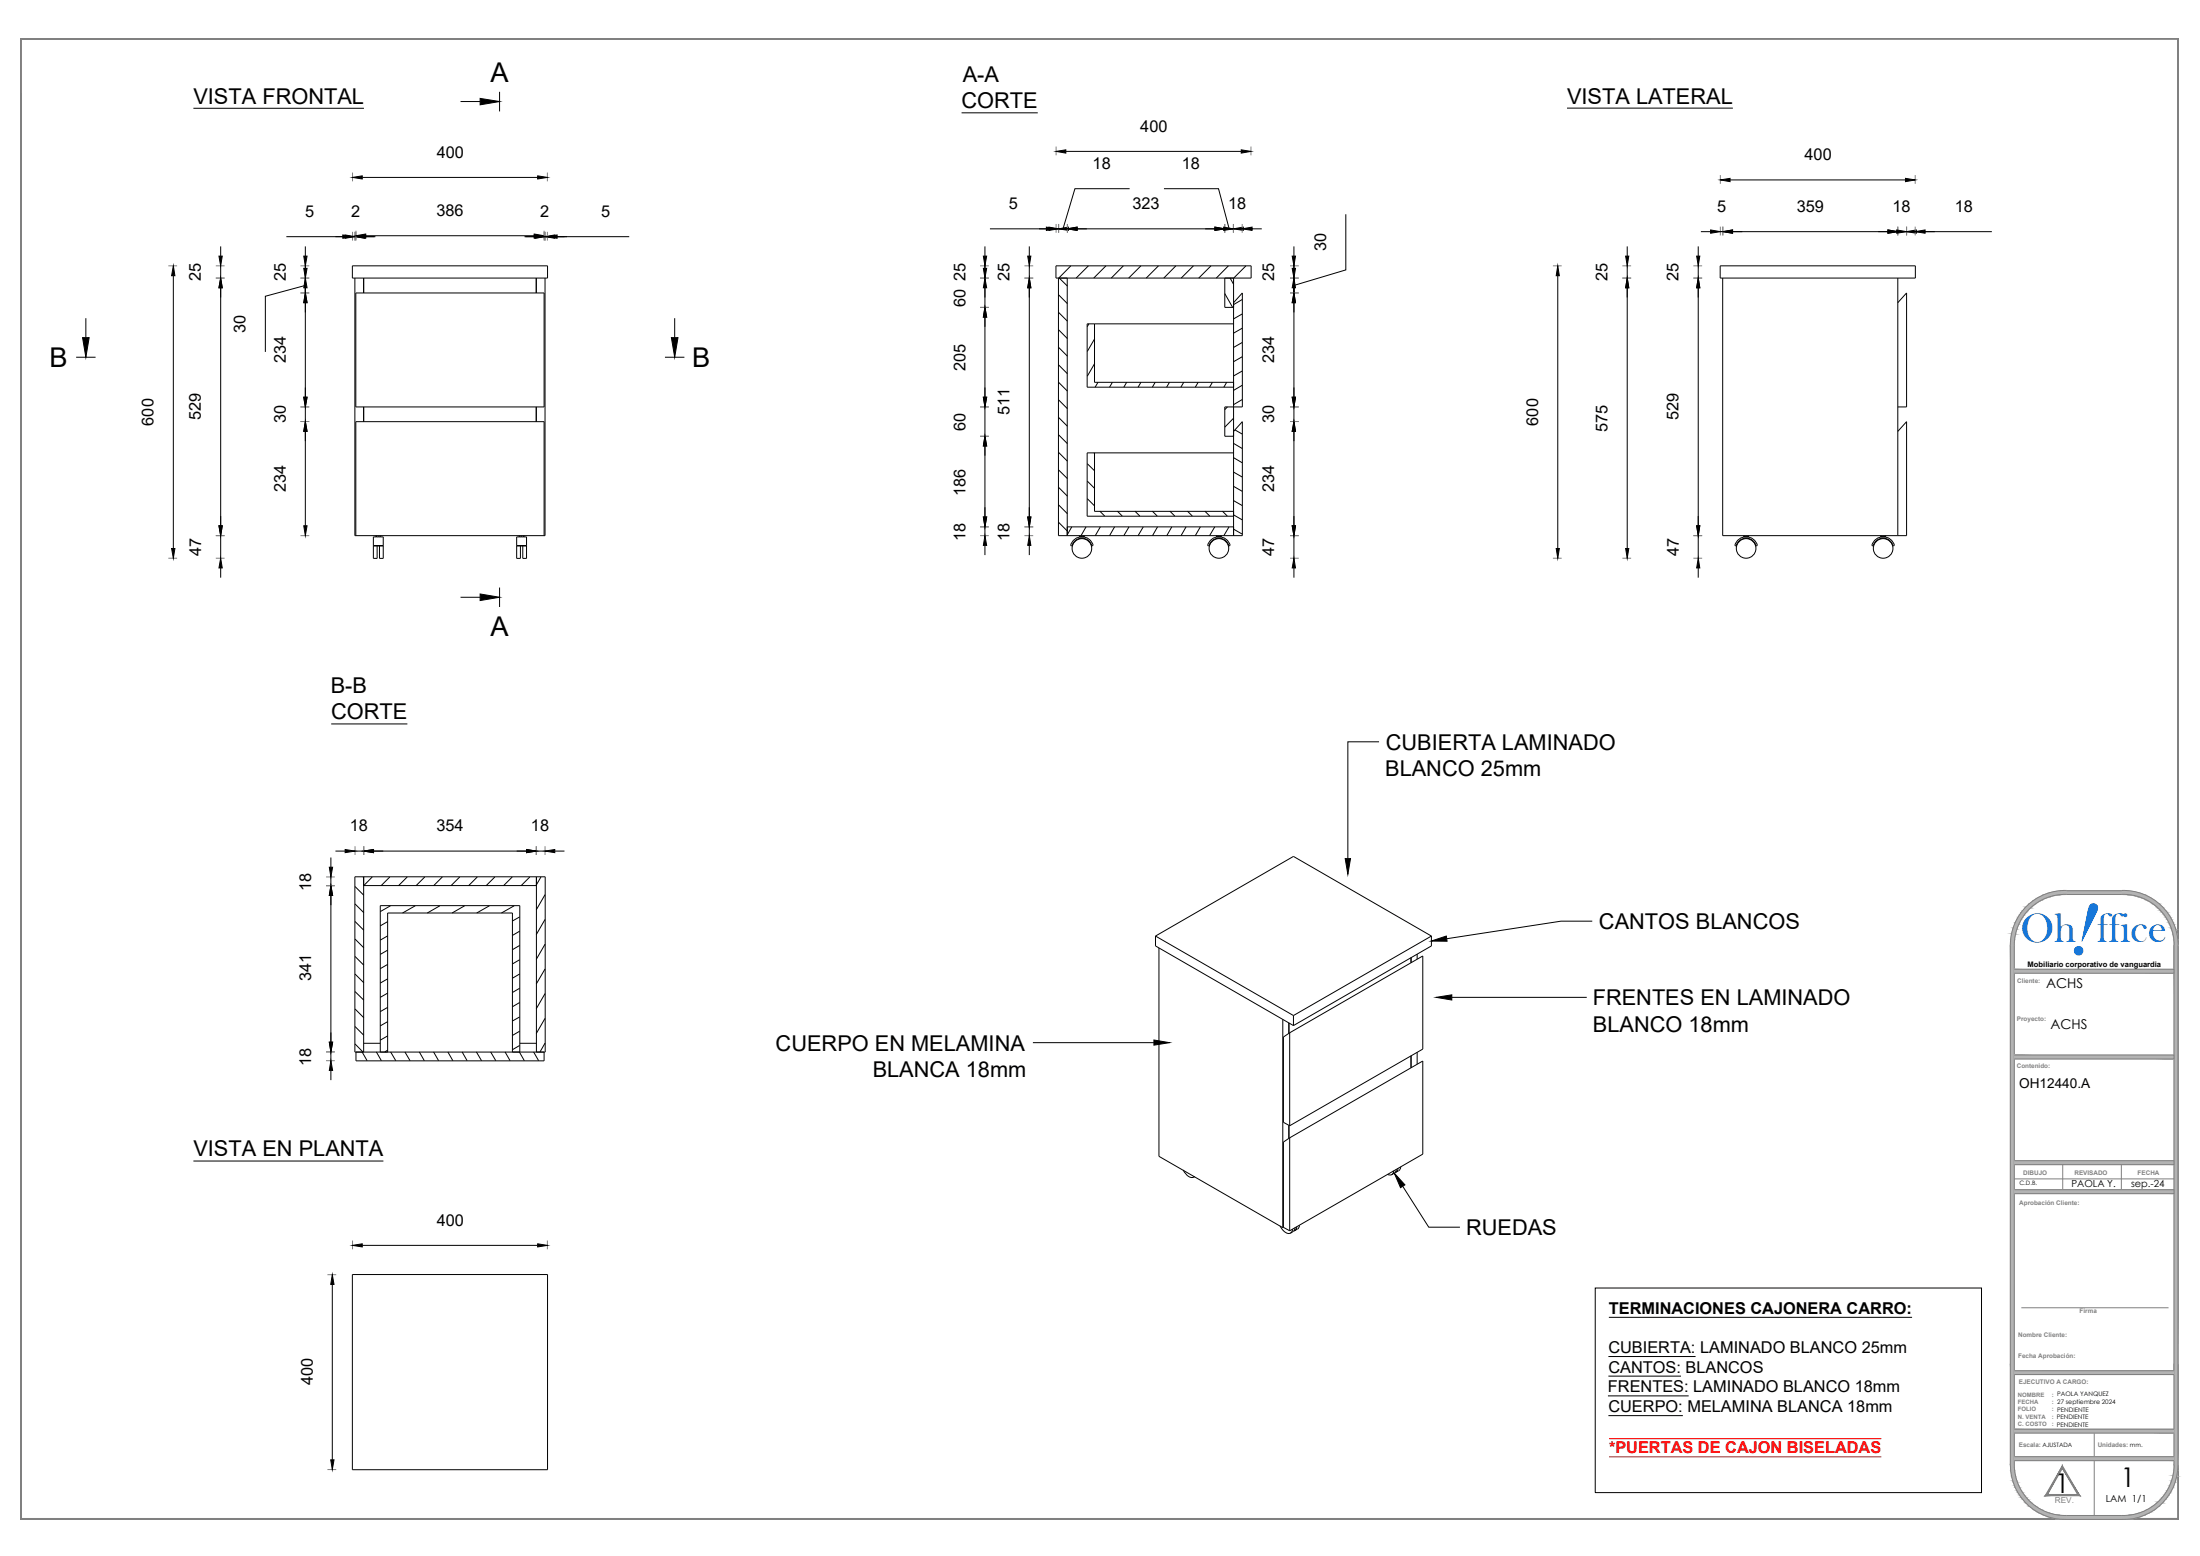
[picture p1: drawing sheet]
<svg xmlns="http://www.w3.org/2000/svg" width="594mm" height="420mm" viewBox="0 0 594 420" stroke-linecap="round" stroke-linejoin="round" font-family="sans-serif">
<g fill="#808080" stroke="#808080" stroke-width=".27">
<path d="M5.5 410.3h582.8l-.3-.3zM5.5 410.3l.3-.3h582.2zM5.5 10.4v399.9l.3-.3zM5.5 10.4l.3 .2v399.4zM5.5 10.4l.3 .2 582.5-.2zM5.8 10.6l582.5-.2-.3 .2zM588.3 10.4l-.3 .2 .3 399.7zM588 10.6l.3 399.7-.3-.3z"/>
<path d="M556.9 395.8v.7l4.7 7.4zM556.9 396.5l4.7 7.4-.6-.4zM552.3 403.9h9.3l-.6-.4zM552.3 403.9l.6-.4h8.1zM556.9 395.8l-4.6 8.1 .6-.4zM556.9 395.8v.7l-4 7z"/>
</g>
<g fill="none" stroke="#808080" stroke-width=".27">
<path d="M558 241.5h15M558 241.5a13.7 13.7 0 0 0-14.1 13.7v140.3a13.7 13.7 0 0 0 14.1 13.7h15M558.1 240.4a14.8 14.8 0 0 0-15.2 14.8v140.3a14.7 14.7 0 0 0 15.2 14.8h14.9a14.7 14.7 0 0 0 15.1-14.8l.1-140.3a14.8 14.8 0 0 0-15.2-14.8M558.1 240.5h14.9M573 241.5a13.7 13.7 0 0 1 14.1 13.7M587.1 255.2v140.3M543.9 261.7h43.2v1.1h-43.2M543.9 284.9h43.2v1h-43.2M543.9 313.4h43.2v1.1h-43.2M543.9 318.3h43.2M557 314.5v6.8M572.8 314.5v6.8"/>
<path d="M543.9 321.3h43.2v1h-43.2M545.8 353.1h39.8M543.9 370.1h43.2M543.9 371.2h43.2M543.9 394.4h43.2M543.9 393.3h43.2M543.9 385.9h43.2M543.9 387h43.2M565.5 387v6.3M565.5 394.4v14.8M587.1 395.5a13.7 13.7 0 0 1-14.1 13.7"/>
</g>
<g fill="#b3b3b3" stroke="#b3b3b3" stroke-width=".27">
<path d="M558.1 240.5h16.4zM556.5 240.5h18z"/>
<path d="M556.5 240.5l19.6 .2-1.6-.2zM554.9 240.7l1.6-.2 19.6 .2z"/>
<path d="M554.9 240.7l22.7 .4-1.5-.4zM553.4 241.1l1.5-.4 22.7 .4z"/>
<path d="M553.4 241.1l25.5 .4-1.3-.4zM552.1 241.5l1.3-.4 25.5 .4z"/>
<path d="M573 241.5l5.9 .1zM573 241.5l5.9 .1z"/>
<path d="M552.1 241.5h5.9zM552.1 241.6h4.5z"/>
<path d="M574.4 241.6h4.7zM574.4 241.6h4.7z"/>
<path d="M552.1 241.6h4.5zM551.9 241.6h4.3z"/>
<path d="M574.8 241.6l4.6 .2-.3-.2zM574.8 241.6l4.6 .2z"/>
<path d="M551.9 241.6l3.2 .2 1.1-.2zM551.6 241.8l.3-.2 3.2 .2z"/>
<path d="M575.9 241.8l4.2 .3-.7-.3zM575.9 241.8l4.2 .3h-2.8z"/>
<path d="M551.6 241.8l2.1 .3 1.4-.3zM550.9 242.1l.7-.3 2.1 .3z"/>
<path d="M577.3 242.1l3.2 .2-.4-.2zM577.3 242.1l3.2 .2h-2.6z"/>
<path d="M550.9 242.1l2.2 .2 .6-.2zM550.5 242.3l.4-.2 2.2 .2z"/>
<path d="M577.9 242.3l3.1 .3-.5-.3zM577.9 242.3l3.1 .3h-2.3z"/>
<path d="M550.5 242.3l1.8 .3 .8-.3zM550 242.6l.5-.3 1.8 .3z"/>
<path d="M578.7 242.6l3.2 .5-.9-.5zM578.7 242.6l3.2 .5h-2.1z"/>
<path d="M550 242.6l1.2 .5 1.1-.5zM549.2 243.1l.8-.5 1.2 .5z"/>
<path d="M579.8 243.1l2.1 .1zM579.8 243.1l2.1 .1z"/>
<path d="M549.2 243.1h2zM549 243.2h2z"/>
<path d="M580 243.2l2.9 .8-1-.8zM580 243.2l2.9 .8h-1.7z"/>
<path d="M549 243.2l.8 .8 1.2-.8zM548.1 244l.9-.8 .8 .8z"/>
<path d="M581.2 244l1.9 .1zM581.2 244l1.9 .1z"/>
<path d="M548.1 244h1.7zM547.9 244.1h1.7z"/>
<path d="M581.4 244.1l2.5 .8-.8-.8zM581.4 244.1l2.5 .8h-1.5z"/>
<path d="M547.9 244.1l.7 .8 1-.8zM547.9 244.1l.7 .8h-1.5z"/>
<path d="M582.4 244.9l1.8 .3-.3-.3zM582.4 244.9l1.8 .3h-1.5z"/>
<path d="M547.1 244.9l1.2 .3 .3-.3zM547.1 244.9l1.2 .3h-1.5z"/>
<path d="M582.7 245.2l2.1 .7-.6-.7zM582.7 245.2l2.1 .7h-1.4z"/>
<path d="M546.8 245.2l.8 .7 .7-.7zM546.8 245.2l.8 .7h-1.4z"/>
<path d="M583.4 245.9l1.8 .5-.4-.5zM583.4 245.9l1.8 .5h-1.4z"/>
<path d="M546.2 245.9l.9 .5 .5-.5zM546.2 245.9l.9 .5h-1.3z"/>
<path d="M583.8 246.4l1.8 .6-.4-.6zM583.8 246.4l1.8 .6h-1.2z"/>
<path d="M545.8 246.4l.8 .6 .5-.6zM545.8 246.4l.8 .6h-1.2z"/>
<path d="M584.4 247l1.7 .7-.5-.7zM584.4 247l1.7 .7h-1.3z"/>
<path d="M545.4 247l.8 .7 .4-.7zM545.4 247l.8 .7h-1.3z"/>
<path d="M584.8 247.7l1.5 .6-.2-.6zM584.8 247.7l1.5 .6h-1.1z"/>
<path d="M544.9 247.7l.9 .6 .4-.6zM544.9 247.7l.9 .6h-1.2z"/>
<path d="M585.2 248.3l1.6 .8-.5-.8zM585.2 248.3l1.6 .8h-1.2z"/>
<path d="M544.6 248.3l.8 .8 .4-.8zM544.6 248.3l.8 .8h-1.2z"/>
<path d="M585.6 249.1l1.4 .5-.2-.5zM585.6 249.1l1.4 .5h-1.2z"/>
<path d="M544.2 249.1l1 .5 .2-.5zM544.2 249.1l1 .5h-1.2z"/>
<path d="M585.8 249.6l1.6 1-.4-1zM585.8 249.6l1.6 1h-1.1z"/>
<path d="M544 249.6l.7 1 .5-1zM544 249.6l.7 1h-1.1z"/>
<path d="M586.3 250.6l1.2 .3-.1-.3zM586.3 250.6l1.2 .3h-1.1z"/>
<path d="M543.6 250.6l1 .3 .1-.3zM543.6 250.6l1 .3h-1.1z"/>
<path d="M586.4 250.9l1.4 1.2-.3-1.2zM586.4 250.9l1.4 1.2h-1.1z"/>
<path d="M543.5 250.9l.8 1.2 .3-1.2zM543.5 250.9l.8 1.2h-1.1z"/>
<path d="M586.7 252.1l1.1 .2v-.2zM586.7 252.1l1.1 .2h-1z"/>
<path d="M543.2 252.1l1 .2 .1-.2zM543.2 252.1l1 .2h-1z"/>
<path d="M586.8 252.3l1.2 1.3-.2-1.3zM586.8 252.3l1.2 1.3h-1z"/>
<path d="M543.2 252.3l.8 1.3 .2-1.3zM543.2 252.3l.8 1.3h-1z"/>
<path d="M587 253.6l1 .2zM587 253.6l1 .2z"/>
<path d="M543 253.6l1 .2zM543 253.6l1 .2z"/>
<path d="M587 253.8l1.1 1.4-.1-1.4zM587 253.8l1.1 1.4h-1z"/>
<path d="M543 253.8l.9 1.4 .1-1.4zM543 253.8l.9 1.4h-1z"/>
<path d="M587.1 255.2l1 113.1v-113.1zM587.1 255.2l1 113.1h-1z"/>
<path d="M542.9 255.2l1 113.1v-113.1zM542.9 255.2l1 113.1h-1z"/>
<path d="M587.1 368.3l1 27.2v-27.2zM587.1 368.3l1 27.2h-1z"/>
<path d="M542.9 368.3l1 27.2v-27.2zM542.9 368.3l1 27.2h-1z"/>
<path d="M587.1 395.5l.9 1.5 .1-1.5zM587.1 395.5l.9 1.5h-1z"/>
<path d="M542.9 395.5l1.1 1.5-.1-1.5zM542.9 395.5l1.1 1.5h-1z"/>
<path d="M587 397l1 .1zM587 397l1 .1z"/>
<path d="M543 397l1 .1zM543 397l1 .1z"/>
<path d="M587 397.1l.8 1.4 .2-1.4zM587 397.1l.8 1.4h-1z"/>
<path d="M543 397.1l1.2 1.4-.2-1.4zM543 397.1l1.2 1.4h-1z"/>
<path d="M586.8 398.5l1 .2v-.2zM586.8 398.5l1 .2h-1.1z"/>
<path d="M543.2 398.5l1.1 .2-.1-.2zM543.2 398.5l1.1 .2h-1.1z"/>
<path d="M586.7 398.7l.8 1.2 .3-1.2zM586.7 398.7l.8 1.2h-1.1z"/>
<path d="M543.2 398.7l1.4 1.2-.3-1.2zM543.2 398.7l1.4 1.2h-1.1z"/>
<path d="M586.4 399.9l1 .3 .1-.3zM586.4 399.9l1 .3h-1.1z"/>
<path d="M543.5 399.9l1.2 .3-.1-.3zM543.5 399.9l1.2 .3h-1.1z"/>
<path d="M586.3 400.2l.7 1 .4-1zM586.3 400.2l.7 1h-1.2z"/>
<path d="M543.6 400.2l1.6 1-.5-1zM543.6 400.2l1.6 1h-1.2z"/>
<path d="M585.8 401.2l1 .5 .2-.5zM585.8 401.2l1 .5h-1.2z"/>
<path d="M544 401.2l1.4 .5-.2-.5zM544 401.2l1.4 .5h-1.2z"/>
<path d="M585.6 401.7l.7 .8 .5-.8zM585.6 401.7l.7 .8h-1.1z"/>
<path d="M544.2 401.7l1.6 .8-.4-.8zM544.2 401.7l1.6 .8h-1.2z"/>
<path d="M585.2 402.5l.9 .5 .2-.5zM585.2 402.5l.9 .5h-1.3z"/>
<path d="M544.6 402.5l1.6 .5-.4-.5zM544.6 402.5l1.6 .5h-1.3z"/>
<path d="M584.8 403l.8 .8 .5-.8zM584.8 403l.8 .8h-1.2z"/>
<path d="M544.9 403l1.7 .8-.4-.8zM544.9 403l1.7 .8h-1.2z"/>
<path d="M584.4 403.8l.8 .6 .4-.6zM584.4 403.8l.8 .6h-1.4z"/>
<path d="M545.4 403.8l1.7 .6-.5-.6zM545.4 403.8l1.7 .6h-1.3z"/>
<path d="M583.8 404.4l1 .5 .4-.5zM583.8 404.4l1 .5h-1.4z"/>
<path d="M545.8 404.4l1.8 .5-.5-.5zM545.8 404.4l1.8 .5h-1.4z"/>
<path d="M583.4 404.9l.8 .7 .6-.7zM583.4 404.9l.8 .7h-1.5z"/>
<path d="M546.2 404.9l2.1 .7-.7-.7zM546.2 404.9l2.1 .7h-1.5z"/>
<path d="M582.7 405.6l1.2 .3 .3-.3zM582.4 405.9l.3-.3 1.2 .3z"/>
<path d="M546.8 405.6l1.8 .3-.3-.3zM546.8 405.6l1.8 .3h-1.5z"/>
<path d="M582.4 405.9l.7 .8 .8-.8zM581.4 406.7l1-.8 .7 .8z"/>
<path d="M547.1 405.9l2.5 .8-1-.8zM547.1 405.9l2.5 .8h-1.7z"/>
<path d="M581.4 406.7h1.7zM581.2 406.8h1.7z"/>
<path d="M547.9 406.7l1.9 .1zM547.9 406.7l1.9 .1z"/>
<path d="M581.2 406.8l.7 .8 1-.8zM580 407.6l1.2-.8 .7 .8z"/>
<path d="M548.1 406.8l2.9 .8-1.2-.8zM548.1 406.8l2.9 .8h-2z"/>
<path d="M580 407.6h1.9zM579.8 407.7h2.1z"/>
<path d="M549 407.6l2.2 .1zM549 407.6l2.2 .1z"/>
<path d="M579.8 407.7l1.2 .5 .9-.5zM578.7 408.2l1.1-.5 1.2 .5z"/>
<path d="M549.2 407.7l3.1 .5-1.1-.5zM549.2 407.7l3.1 .5h-2.3z"/>
<path d="M578.7 408.2l1.8 .3 .5-.3zM577.9 408.5l.8-.3 1.8 .3z"/>
<path d="M550 408.2l3.1 .3-.8-.3zM550 408.2l3.1 .3h-2.6z"/>
<path d="M577.9 408.5l2.2 .2 .4-.2zM577.3 408.7l.6-.2 2.2 .2z"/>
<path d="M550.5 408.5l3.2 .2-.6-.2zM550.5 408.5l3.2 .2h-2.8z"/>
<path d="M577.3 408.7l2.1 .3 .7-.3zM575.9 409l1.4-.3 2.1 .3z"/>
<path d="M550.9 408.7l4.2 .3-1.4-.3zM550.9 408.7l4.2 .3h-3.5z"/>
<path d="M575.9 409h3.5zM574.8 409.1h4.3z"/>
<path d="M551.6 409l4.6 .1zM551.6 409l4.6 .1z"/>
<path d="M574.8 409.1h4.3zM574.4 409.2h4.5z"/>
<path d="M551.9 409.1l4.7 .1zM551.9 409.1l4.7 .1z"/>
<path d="M574.4 409.2h4.5zM573 409.2h5.9z"/>
<path d="M552.1 409.2h5.9zM552.1 409.2h5.9z"/>
<path d="M552.1 409.2l25.5 .5 1.3-.5zM552.1 409.2l25.5 .5h-24.2z"/>
<path d="M553.4 409.7l22.7 .4 1.5-.4zM553.4 409.7l22.7 .4h-21.2z"/>
<path d="M554.9 410.1l19.6 .1 1.6-.1zM554.9 410.1l19.6 .1h-18z"/>
<path d="M556.5 410.2h18zM556.5 410.2l16.5 .1z"/>
<path d="M543.9 313.4l43.2 1.1v-1.1zM543.9 313.4l43.2 1.1h-43.2z"/>
<path d="M543.9 393.3l43.2 1.1v-1.1zM543.9 393.3l43.2 1.1h-43.2z"/>
<path d="M543.9 321.3l43.2 1v-1zM543.9 321.3l43.2 1h-43.2z"/>
<path d="M543.9 385.9l43.2 1.1v-1.1zM543.9 385.9l43.2 1.1h-43.2z"/>
<path d="M543.9 284.9l43.2 1v-1zM543.9 284.9l43.2 1h-43.2z"/>
<path d="M543.9 261.7l43.2 1.1v-1.1zM543.9 261.7l43.2 1.1h-43.2z"/>
<path d="M543.9 370.1l43.2 1.1v-1.1zM543.9 370.1l43.2 1.1h-43.2z"/>
</g>
<!-- layer: MD_Hatching -->
<g fill="none" stroke="#000" stroke-width=".27">
<path d="M285.9 79.6l2.3 2.4M286 75.1l2.2 2.1M289.2 71.8l-3.3 3.3M293.9 71.8l-3.3 3.3M298.6 71.8l-3.3 3.3M303.3 71.8l-3.2 3.3M308.1 71.8l-3.3 3.3M312.8 71.8l-3.3 3.3M317.5 71.8l-3.2 3.3M322.3 71.8l-3.3 3.3M327 71.8l-3.3 3.3M330.7 79.3l2.2 3.7"/>
<path d="M331.7 71.8l-3.2 3.3M332.2 75.1l.9 1.6M336.5 71.8l-3.4 3.3M285.9 98.5l2.3 2.4M285.9 93.8l2.3 2.4M285.9 89.1l2.3 2.3M285.9 84.4l2.3 2.3M294 87.4l-.4 .8M295.6 91.5l-2 3.4M295.6 98.2l-2 3.4M335.4 80.9l-2.3 1.4M335.4 84.8l-2.3 1.3"/>
<path d="M335.4 88.6l-2.3 1.4M335.4 92.5l-2.3 1.3M335.4 96.3l-2.3 1.4M285.9 117.4l2.3 2.4M285.9 112.7l2.3 2.4M285.9 108l2.3 2.3M285.9 103.2l2.3 2.4M296.5 103.2l-.8 1.3M300.4 103.2l-.8 1.3M304.2 103.2l-.7 1.3M308.1 103.2l-.8 1.3M311.9 103.2l-.7 1.3"/>
<path d="M315.8 103.2l-.8 1.3M319.6 103.2l-.7 1.3M323.5 103.2l-.7 1.3M327.4 103.2l-.8 1.3M331.2 103.2l-.7 1.3M331.5 109.9l-.8 .7M333.1 119.7l2.3 1.4M333.1 113l-2.4 2.3M333.1 117.7l-.1 .1M333.4 116.1l2 1.1M335.4 100.2l-2.3 1.3M335.4 104l-2.3 1.4"/>
<path d="M335.4 107.9l-2.3 1.4M285.9 136.3l2.3 2.4M285.9 131.6l2.3 2.4M285.9 126.9l2.3 2.3M285.9 122.2l2.3 2.3M293.6 134.6l2 2M293.6 129.9l2 2M293.6 125.2l2 2M295.4 122.2l.2 .3M297 138l1.3 1.3M301.7 138l1.4 1.3M306.5 138l1.3 1.3"/>
<path d="M311.2 138l1.3 1.3M315.9 138l1.3 1.3M320.7 138l1.3 1.3M325.4 138l1.3 1.3M330.1 138l1.3 1.3M333.1 139l2.3 1.4M333.1 135.2l2.3 1.3M333.1 131.3l2.3 1.4M333.1 127.5l2.3 1.3M333.1 123.6l2.3 1.4M285.9 141l2.3 2.4M289.4 142.3l-1.2 2"/>
<path d="M293.3 142.3l-1.4 2.3M297.1 142.3l-1.3 2.3M301 142.3l-1.4 2.3M304.9 142.3l-1.4 2.3M308.7 142.3l-1.4 2.3M312.6 142.3l-1.4 2.3M316.4 142.3l-1.3 2.3M320.3 142.3l-1.4 2.3M324.1 142.3l-1.3 2.3M328 142.3l-1.4 2.3M331.9 142.3l-1.4 2.3M333.1 142.9l2.3 1.3"/>
<path d="M95.9 239.4l2.3 2.4M98 236.8l.2 .2M100.5 236.8l-2.3 2.3M105.3 236.8l-2.4 2.4M110 236.8l-2.4 2.4M114.7 236.8l-2.4 2.4M119.5 236.8l-2.4 2.4M124.1 236.8l-2.3 2.4M128.9 236.8l-2.4 2.4M133.6 236.8l-2.3 2.4M138.3 236.8l-2.3 2.4M143.1 236.8l-2.4 2.4"/>
<path d="M146.1 236.8l-1.3 2.2M95.9 258.3l2.3 2.3M95.9 253.6l2.3 2.3M95.9 248.8l2.3 2.4M95.9 244.1l2.3 2.4M104.7 248.9l-2 1.1M104.7 252.7l-2 1.2M104.7 256.6l-2 1.1M105.4 244.6l-2.7 1.6M112.1 244.6l-3.4 1.9M118.8 244.6l-3.4 1.9M125.5 244.6l-3.4 1.9"/>
<path d="M132.2 244.6l-3.5 1.9M138.8 244.6l-3.4 1.9M140.3 247.6l-1.9 1.1M140.3 251.4l-1.9 1.2M140.3 255.3l-1.9 1.1M140.3 259.2l-1.9 1.1M147.2 241.6l-2.4 4.1M147.2 248.3l-2.4 4.1M147.2 255l-2.4 4.1M95.9 277.2l2.3 2.4M95.9 272.4l2.3 2.4M95.9 267.7l2.3 2.4"/>
<path d="M95.9 263l2.3 2.4M104.7 260.4l-2 1.2M104.7 264.3l-2 1.2M104.7 268.2l-2 1.1M104.7 272l-2 1.2M104.7 275.9l-2 1.1M104.7 279.7l-2 1.2M140.3 263l-1.9 1.1M140.3 266.9l-1.9 1.1M140.3 270.7l-1.9 1.2M140.3 274.6l-1.9 1.1M140.3 278.5l-1.9 1.1"/>
<path d="M147.2 261.6l-2.4 4.1M147.2 268.3l-2.4 4.1M147.2 275l-2.4 4.1M95.9 281.9l2.1 2.1M97.8 284l1.3 2.4M101.6 284l1.4 2.4M104.7 283.6l-.8 .4M105.5 284l1.4 2.4M109.3 284l1.4 2.4M113.2 284l1.4 2.4M117.1 284l1.3 2.4M120.9 284l1.4 2.4"/>
<path d="M124.8 284l1.3 2.4M128.6 284l1.4 2.4M132.5 284l1.4 2.4M136.4 284l1.3 2.4M140.2 284l1.4 2.4M140.3 282.3l-1.9 1.1M144.1 284l1.3 2.4M147.2 281.7l-1.4 2.3"/>
</g>
<!-- layer: MD_Annotation -->
<path d="M124.4 27.4h5.3M134.9 24.8v5.3M259.7 30.5h20.5M20.6 96.5h5.2M23.2 85.9v5.3M179.6 96.5h5.2M182.2 85.9v5.3M134.9 158.7v5.2M124.4 161.3h5.3M89.4 195.5h20.6" fill="none" stroke="#000" stroke-width=".27"/>
<path d="M129.7 26.6l5.2 .8-5.2 .9zM22.3 91.2h1.8l-.9 5.3zM181.3 91.2h1.8l-.9 5.3zM129.7 160.4l5.2 .9-5.2 .9z" fill="#000" stroke="#000" stroke-width=".27"/>
<g fill="none" stroke="#808080" stroke-width=".27">
<path d="M285.2 39.6v2.3M337.8 39.6v2.3M95.2 46.6v2.4M147.8 46.6v2.4M464.6 47.3v2.3M517.2 47.3v2.3M45.5 71.8h2.3M58.3 71.8h2.3M58.3 75.1h2.3M81.1 71.8h2.4M81.1 75.1h2.4M81.1 79.1h2.4"/>
<path d="M95.2 62.6v2.4M95.9 62.6v2.4M96.1 62.3v2.7M146.9 62.3v2.7M147.2 62.6v2.4M147.8 62.6v2.4M264.7 71.8h2.3M264.7 75.1h2.3M276.6 71.8h2.4M276.6 75.1h2.4M285.2 60.5v2.4M285.9 60.5v2.4"/>
<path d="M288.2 60.5v2.4M330.7 60.5v2.4M333.1 60.5v2.4M335.4 60.5v2.4M348.3 71.8h2.4M348.3 75.1h2.4M348.3 79.1h2.4M419.3 71.8h2.4M438.1 71.8h2.4M438.1 75.1h2.4M457.3 71.8h2.3M457.3 75.1h2.3"/>
<path d="M464.6 61.2v2.4M465.2 61.2v2.4M512.5 61.2v2.4M514.8 61.2v2.4M517.2 61.2v2.4M264.7 83h2.3M81.1 109.9h2.4M81.1 113.8h2.4M264.7 109.9h2.3M264.7 117.8h2.3M348.3 109.9h2.4M348.3 113.8h2.4"/>
<path d="M45.5 150.7h2.3M58.3 144.6h2.3M58.3 150.7h2.3M81.1 144.6h2.4M264.7 144.6h2.3M264.7 142.3h2.3M276.6 144.6h2.4M276.6 142.3h2.4M348.3 144.6h2.4M348.3 150.7h2.4M419.3 150.7h2.4M438.1 150.7h2.4"/>
<path d="M457.3 144.6h2.3M457.3 150.7h2.3M88 236.8h2.4M88 239.2h2.4M95.9 228.5v2.4M98.2 228.5v2.4M144.8 228.5v2.4M147.2 228.5v2.4M88 284h2.4M88 286.4h2.4M95.2 335v2.3M147.8 335v2.3"/>
<path d="M88.4 344.2h2.4M88.4 396.8h2.4"/>
</g>
<g fill="none" stroke="#000" stroke-width=".27">
<path d="M52.2 29.2h46.1M423.1 29.2h44.8M97.8 47.9h47.4M287.8 40.9h47.4M305 51h-14.7l-3.3 10.8M314.3 51h14.7l2.9 10.8M363.4 57.9v15l-14 4.2M467.2 48.6h47.3M46.8 74.5v73.6M59.6 66.5v2.7M59.6 71.8v3.3M59.6 77.7v64.3"/>
<path d="M77.3 63.9h15.9M82.5 77.1l-10.8 2.9v15M82.5 79.1v-4v4M82.5 66.5v2.7M82.5 69.8v5.3M82.5 77.7v2.6M95.2 63.9h.9M98.5 63.9h2.9M98.7 63.7h45.6M141.6 63.9h3M146.9 63.9h.3M147.2 63.9h.6h-.6"/>
<path d="M147.8 63.9h22.1M266 66.5v2.7M266 69.8v13.2M267.3 61.8h15.9M277.9 66.5v2.7M277.9 71.8v3.3M277.9 77.7v61.9M285.2 61.8h.7M285.9 61.8h2.3h-2.3M288.5 61.8h41.9M330.7 61.8h2.4h-2.4M333.1 61.8h2.3"/>
<path d="M335.7 61.8h5M349.4 75.1v4v-4M349.4 66.5v2.7M349.4 69.8v5.3M349.4 77.7v2.6M420.7 74.5v73.6M439.4 66.5v2.7M439.4 71.8v3.3M439.4 77.7v70.4M458.6 66.5v2.7M458.6 71.8v3.3M458.6 77.7v64.3"/>
<path d="M459.3 62.6h2.6M464.6 62.6h.6M467.9 62.6h44.3M512.5 62.6h2.3M514.8 62.6h2.4h-2.4M517.2 62.6h20.7M82.5 81.7v25.6M266 85.6v21.7M349.4 81.7v25.6M82.5 109.9v3.9M82.5 116.5v25.5M266 109.9v7.9"/>
<path d="M349.4 109.9v3.9M349.4 116.5v25.5M266 120.4v19.2M59.6 144.6v6.1M59.6 153.4v2.6M266 142.3v2.3M266 147.3v2.6M277.9 142.3v2.3M277.9 147.3v2.6M349.4 144.6v6.1M349.4 153.4v2.6M458.6 144.6v6.1"/>
<path d="M458.6 153.4v2.6M372.4 200.3h-8.4v31.5M89.4 231.5v2.7M89.4 236.8v2.4M90.6 229.8h2.6M95.9 229.8h2.3M100.9 229.8h41.3M144.8 229.8h2.4M149.8 229.8h2.6M89.4 241.8v39.6M430 248.7h-8.5l-30.8 4.8M392 269.3h36.5"/>
<path d="M89.4 284v2.4M89.4 289v2.7M278.9 281.5h32.7M52.2 313.5h51.3M97.8 336.3h47.4M378.8 320.3l7 11.1h8.4M89.7 346.8v47.4M430.8 347.8h104.3v55.2h-104.3zM434.5 355.7h81.8M434.2 376.9h21.8M434.3 366.3h23.6M434.3 371.6h19.6"/>
<path d="M434.3 382.3h20.1"/>
</g>
<g fill="#000" stroke="#000" stroke-width=".27">
<path d="M95.2 47.9l2.6-.4v.8zM145.2 47.5l2.6 .4-2.6 .4zM285.2 40.9l2.6-.4v.8zM335.2 40.5l2.6 .4-2.6 .4zM464.6 48.6l2.6-.4v.9zM514.5 48.2l2.7 .4-2.7 .5zM46.8 71.8l.4 2.7h-.9zM59.6 75.1l.4 2.6h-.9zM59.1 69.2h.9l-.4 2.6zM82 69.2h.9l-.4 2.6zM82.5 75.1l.4 2.6h-.9zM82 72.5h.9l-.4 2.6z"/>
<path d="M92.6 63.4l2.6 .5-2.6 .4zM93.2 63.4l2.7 .5-2.7 .4zM95.9 63.9l2.6-.5v.9zM96.1 63.9l2.6-.5v.9zM96.1 63.7l2.6-.5v.9zM144.3 63.2l2.6 .5-2.6 .4zM144.3 63.4l2.6 .5-2.6 .4zM144.6 63.4l2.6 .5-2.6 .4zM147.2 63.9l2.6-.5v.9zM147.8 63.9l2.6-.5v.9zM266 75.1l.4 2.6h-.9zM265.5 69.2h.9l-.4 2.6z"/>
<path d="M265.5 72.5h.9l-.4 2.6zM277.5 69.2h.9l-.5 2.6zM277.9 75.1l.5 2.6h-.9zM282.6 61.3l2.6 .5-2.6 .4zM283.2 61.3l2.7 .5-2.7 .4zM285.9 61.8l2.6-.5v.9zM288.2 61.8l2.7-.5v.9zM328.1 61.3l2.6 .5-2.6 .4zM330.4 61.3l2.7 .5-2.7 .4zM333.1 61.8l2.6-.5v.9zM335.4 61.8l2.7-.5v.9zM349.4 75.1l.4 2.6h-.9z"/>
<path d="M348.9 69.2h.9l-.4 2.6zM348.9 72.5h.9l-.4 2.6zM420.7 71.8l.4 2.7h-.9zM439.4 75.1l.4 2.6h-.8zM439 69.2h.8l-.4 2.6zM458.6 75.1l.4 2.6h-.8zM458.2 69.2h.8l-.4 2.6zM461.9 62.1l2.7 .5-2.7 .4zM465.2 62.6l2.7-.5v.9zM509.8 62.1l2.7 .5-2.7 .4zM512.2 62.1l2.6 .5-2.6 .4zM514.8 62.6l2.7-.5v.9z"/>
<path d="M517.2 62.6l2.6-.5v.9zM82.5 79.1l.4 2.6h-.9zM266 83l.4 2.6h-.9zM349.4 79.1l.4 2.6h-.9zM82 107.3h.9l-.4 2.6zM82.5 113.8l.4 2.7h-.9zM265.5 107.3h.9l-.4 2.6zM348.9 107.3h.9l-.4 2.6zM349.4 113.8l.4 2.7h-.9zM266 117.8l.4 2.6h-.9zM265.5 139.6h.9l-.4 2.7zM277.5 139.6h.9l-.5 2.7z"/>
<path d="M46.3 148.1h.9l-.4 2.6zM59.1 142h.9l-.4 2.6zM59.6 150.7l.4 2.7h-.9zM82 142h.9l-.4 2.6zM266 144.6l.4 2.7h-.9zM277.9 144.6l.5 2.7h-.9zM348.9 142h.9l-.4 2.6zM349.4 150.7l.4 2.7h-.9zM420.2 148.1h.9l-.4 2.6zM439 148.1h.8l-.4 2.6zM458.2 142h.8l-.4 2.6zM458.6 150.7l.4 2.7h-.8z"/>
<path d="M88.9 234.2h.9l-.4 2.6zM93.2 229.4l2.7 .4-2.7 .4zM98.2 229.8l2.7-.4v.8zM142.2 229.4l2.6 .4-2.6 .4zM147.2 229.8l2.6-.4v.8zM363.2 231.8h1.5l-.7 4.3zM89.4 239.2l.4 2.6h-.9zM386.5 254.1l4.1-1.3 .2 1.4zM387.8 269.3l4.2-.7v1.4zM88.9 281.4h.9l-.4 2.6zM89.4 286.4l.4 2.6h-.9zM311.6 280.8l4.2 .7-4.2 .7z"/>
<path d="M95.2 336.3l2.6-.4v.8zM145.2 335.9l2.6 .4-2.6 .4zM376.5 316.8l2.9 3.1-1.2 .8zM89.7 344.2l.5 2.6h-.9zM89.3 394.2h.9l-.5 2.6z"/>
</g>
<path d="M434.5 388.5h73.5M434.5 393.4h73.5" fill="none" stroke="#f00" stroke-width=".27"/>
<!-- layer: MD_Visible -->
<g fill="none" stroke="#000" stroke-width=".27">
<path d="M95.2 71.8h52.7v3.3h-52.7zM95.8 75.1v69.5h51.4v-69.5M96.1 79.1h50.8v30.8h-50.8zM98.2 75.1v4M144.8 75.1v4M285.1 71.8h52.7v3.3h-52.7zM285.8 75.1v69.5h49.7v-30.7l-2.4 2.6M288.2 75.1v69.5M330.7 75.1v7.9h2.4M333.1 75.1v69.5M464.5 71.8h52.7v3.3h-52.7zM465.2 75.1v69.5h49.6v-30.7l-2.3 2.6"/>
<path d="M512.5 75.1v69.5M295.6 87.4v15.8h37.5M333.1 81.7l2.4-2.6v30.8h-4.8v7.9h2.4M333.1 87.4h-39.5v17.1h39.5M512.5 81.7l2.3-2.6v30.8h-2.3M98.2 109.9v4M144.8 109.9v4M295.6 122.3v15.8h37.5M333.1 122.3h-39.5v17.1h39.5M96.1 144.6v-30.7h50.8v30.7M100.8 147.4v3.4h1v-3.4M100.8 147.3v-2.3h2.7v2.3"/>
<path d="M100.8 147.3h2.7M100.8 147.3v.1M100.8 147.4h2.7M101.5 144.6v.4M101.7 144.6v.4M102.1 144.6v.4M102.5 147.4v3.4h1v-3.4M102.6 144.6v.4M102.8 144.6v.4M103.5 147.3v.1M139.5 147.4v3.4h1v-3.4M139.5 147.3v-2.3h2.7v2.3"/>
<path d="M139.5 147.3h2.7M139.5 147.4h2.7M139.5 147.3v.1M140.2 144.6v.4M140.4 144.6v.4M140.9 144.6v.4M141.2 147.4v3.4h1v-3.4M141.3 144.6v.4M141.5 144.6v.4M142.2 147.3v.1M288.2 142.3h44.9M291.5 144.6v.4h1.3v-.4"/>
<path d="M291.7 144.6v.4M292.1 144.6v.4M292.6 144.6v.4M294.8 147.4a2.77 2.77 0 0 0-2.7-2.1 2.77 2.77 0 0 0-2.6 2.1M295.2 147.3l-.4 .1M295.2 147.3a3.2 3.2 0 0 0-3.1-2.4 3.2 3.2 0 0 0-3 2.4l.4 .1M326.1 147.3l.4 .1M326.5 147.4a2.77 2.77 0 0 1 2.6-2.1 2.77 2.77 0 0 1 2.7 2.1M328.5 144.6v.4h1.3v-.4M328.7 144.6v.4M329.1 144.6v.4M329.6 144.6v.4"/>
<path d="M332.2 147.3l-.4 .1M332.2 147.3a3.2 3.2 0 0 0-3.1-2.4 3.2 3.2 0 0 0-3 2.4M470.9 144.6v.4h1.3v-.4M471 144.6v.4M471.5 144.6v.4M472 144.6v.4M474.2 147.4a2.77 2.77 0 0 0-2.7-2.1 2.77 2.77 0 0 0-2.7 2.1M474.5 147.3l-.3 .1M474.6 147.3a3.2 3.2 0 0 0-3.1-2.4 3.2 3.2 0 0 0-3 2.4l.3 .1M505.8 147.4a2.77 2.77 0 0 1 2.7-2.1 2.77 2.77 0 0 1 2.7 2.1M507.9 144.6v.4h1.3v-.4M508 144.6v.4"/>
<path d="M508.5 144.6v.4M509 144.6v.4M511.5 147.3l-.3 .1M511.6 147.3a3.2 3.2 0 0 0-3.1-2.4 3.2 3.2 0 0 0-3 2.4l.3 .1M95.8 236.8h51.4v47.3h-51.4zM98.2 236.8v47.3M98.2 239.1h46.7M144.9 236.8v47.3M312 252.8l37.3 21.4M312 252.8v2.6l37.3 21.5M312 252.8l37.3-21.5 37.2 21.5M313 256v56.2l33.4 19.3"/>
<path d="M381 258.6v1.4M382.7 257.6v1.4M386.5 252.8l-37.2 21.4M386.5 252.8v2.6l-37.2 21.5M346.4 275.3v56.2M348.1 276.2v2.8M348.3 278.9l35.9-20.8v25.2l-35.9 20.7M348.3 278.9v25.1M348.3 278.9l-1.7 1.1v23.1l1.7 .9M349.3 274.2v2.7M96.1 284.1v2.4h50.8v-2.4M98.2 281.7h4.5"/>
<path d="M102.7 284.1v-39.6h37.7v39.6M104.7 284.1v-37.6h33.7v37.6M140.4 281.7h4.5M381 285.1v3.2M382.7 284.1v3.2M319.5 315.9a2.77 2.77 0 0 0 2.7 2l.3-.2M322.5 317.7l-.2 .2M348.1 303.9v3.5M348.3 307.2l35.9-20.7v25.1l-35.9 20.7M348.3 307.2v25.1M348.3 307.2l-1.7 1.2v23M376.4 316.1a1.07 1.07 0 0 1-.5 1.1 1.07 1.07 0 0 1-1.2-.1"/>
<path d="M376.5 316.8l-.7 .4M377.1 315.8l-.2 .6-.4 .4M377.5 315.5a1.1 1.1 0 0 1-.8 1.1M378.2 315.1v.3a1.53 1.53 0 0 1-1.2 1.1M345.7 331a2.66 2.66 0 0 0 2.8 2l.4-.6 .1-.5M346.6 331.4l-.2 .1M346.6 331.4l1.7 .9M349.7 331.5v.3a1.66 1.66 0 0 1-1.2 1.2M350.2 331.2a1.1 1.1 0 0 1-.8 1.2M350.3 331.9l-.7 .4M350.9 330.9l-.2 .6-.3 .4M95.2 344.2h52.7v52.7h-52.7z"/>
<circle cx="292.1" cy="148.1" r="2.65"/>
<circle cx="329.1" cy="148.1" r="2.65"/>
<circle cx="471.5" cy="148.1" r="2.65"/>
<circle cx="508.5" cy="148.1" r="2.65"/>
</g>
<text font-size="21.7" fill="#007fff" x="558.4" y="256.9" transform="rotate(19 558.4 256.9)">!</text>
<text font-size="11.3" fill="#007fff" x="545.6" y="254.4">Oh ffice</text>
<g font-size="7.4">
<text x="132.4" y="22.2">A</text>
<text x="13.4" y="99.1">B</text>
<text x="186.9" y="99.1">B</text>
<text x="132.4" y="171.8">A</text>
</g>
<g font-size="7.3">
<text x="572.6" y="401.4">1</text>
<text x="554.8" y="403.2">1</text>
</g>
<g font-size="5.9">
<text x="260" y="22.1">A-A</text>
<text x="52.2" y="28">VISTA FRONTAL</text>
<text x="259.7" y="29.2">CORTE</text>
<text x="423.1" y="28">VISTA LATERAL</text>
<text x="89.3" y="187.1">B-B</text>
<text x="89.4" y="194.3">CORTE</text>
<text x="374.2" y="202.4">CUBIERTA LAMINADO</text>
<text x="374" y="209.5">BLANCO 25mm</text>
<text x="431.8" y="250.9">CANTOS BLANCOS</text>
<text x="430.1" y="271.5">FRENTES EN LAMINADO</text>
<text x="430.1" y="278.5">BLANCO 18mm</text>
<text x="209.5" y="283.7">CUERPO EN MELAMINA</text>
<text x="235.7" y="290.8">BLANCA 18mm</text>
<text x="52.2" y="312.2">VISTA EN PLANTA</text>
<text x="395.9" y="333.5">RUEDAS</text>
</g>
<g font-size="4.4">
<text x="307.9" y="35.6">400</text>
<text x="117.9" y="42.6">400</text>
<text x="295" y="45.7">18</text>
<text x="319.1" y="45.7">18</text>
<text x="487.3" y="43.3">400</text>
<text x="82.4" y="58.6">5</text>
<text x="94.8" y="58.6">2</text>
<text x="117.8" y="58.3">386</text>
<text x="145.9" y="58.6">2</text>
<text x="162.4" y="58.6">5</text>
<text x="272.4" y="56.5">5</text>
<text x="305.8" y="56.5">323</text>
<text x="331.7" y="56.5">18</text>
<text x="463.7" y="57.2">5</text>
<text x="485.2" y="57.2">359</text>
<text x="511" y="57.2">18</text>
<text x="527.9" y="57.2">18</text>
<text x="358.1" y="67.8" transform="rotate(-90 358.1 67.8)">30</text>
<text x="54.3" y="75.9" transform="rotate(-90 54.3 75.9)">25</text>
<text x="77.2" y="75.9" transform="rotate(-90 77.2 75.9)">25</text>
<text x="260.7" y="75.9" transform="rotate(-90 260.7 75.9)">25</text>
<text x="272.6" y="75.9" transform="rotate(-90 272.6 75.9)">25</text>
<text x="344.1" y="75.9" transform="rotate(-90 344.1 75.9)">25</text>
<text x="434.1" y="75.9" transform="rotate(-90 434.1 75.9)">25</text>
<text x="453.2" y="75.9" transform="rotate(-90 453.2 75.9)">25</text>
<text x="260.7" y="82.8" transform="rotate(-90 260.7 82.8)">60</text>
<text x="66.3" y="89.9" transform="rotate(-90 66.3 89.9)">30</text>
<text x="77.2" y="98.1" transform="rotate(-90 77.2 98.1)">234</text>
<text x="260.7" y="100.1" transform="rotate(-90 260.7 100.1)">205</text>
<text x="344.1" y="98.1" transform="rotate(-90 344.1 98.1)">234</text>
<text x="54.3" y="113.5" transform="rotate(-90 54.3 113.5)">529</text>
<text x="272.6" y="112" transform="rotate(-90 272.6 112)">511</text>
<text x="453.2" y="113.5" transform="rotate(-90 453.2 113.5)">529</text>
<text x="41.5" y="114.9" transform="rotate(-90 41.5 114.9)">600</text>
<text x="77.2" y="114.3" transform="rotate(-90 77.2 114.3)">30</text>
<text x="260.7" y="116.3" transform="rotate(-90 260.7 116.3)">60</text>
<text x="344.1" y="114.3" transform="rotate(-90 344.1 114.3)">30</text>
<text x="415.3" y="114.9" transform="rotate(-90 415.3 114.9)">600</text>
<text x="434.1" y="116.6" transform="rotate(-90 434.1 116.6)">575</text>
<text x="77.2" y="132.9" transform="rotate(-90 77.2 132.9)">234</text>
<text x="260.7" y="133.8" transform="rotate(-90 260.7 133.8)">186</text>
<text x="344.1" y="132.9" transform="rotate(-90 344.1 132.9)">234</text>
<text x="260.7" y="146" transform="rotate(-90 260.7 146)">18</text>
<text x="272.6" y="146" transform="rotate(-90 272.6 146)">18</text>
<text x="54.3" y="150.1" transform="rotate(-90 54.3 150.1)">47</text>
<text x="344.1" y="150.1" transform="rotate(-90 344.1 150.1)">47</text>
<text x="453.3" y="150.1" transform="rotate(-90 453.3 150.1)">47</text>
<text x="94.4" y="224.5">18</text>
<text x="117.8" y="224.5">354</text>
<text x="143.4" y="224.5">18</text>
<text x="84.1" y="240.6" transform="rotate(-90 84.1 240.6)">18</text>
<text x="84.1" y="265" transform="rotate(-90 84.1 265)">341</text>
<text x="84.1" y="287.8" transform="rotate(-90 84.1 287.8)">18</text>
<text x="117.9" y="330.9">400</text>
<text x="434.5" y="354.8">TERMINACIONES CAJONERA CARRO:</text>
<text x="434.3" y="365.4">CUBIERTA: LAMINADO BLANCO 25mm</text>
<text x="434.3" y="370.7">CANTOS: BLANCOS</text>
<text x="84.4" y="374.1" transform="rotate(-90 84.4 374.1)">400</text>
<text x="434.2" y="376">FRENTES: LAMINADO BLANCO 18mm</text>
<text x="434.3" y="381.3">CUERPO: MELAMINA BLANCA 18mm</text>
</g>
<text font-size="4.4" fill="#f00" x="434.5" y="392.5">*PUERTAS DE CAJON BISELADAS</text>
<g font-size="3.7">
<text x="552.5" y="266.7">ACHS</text>
<text x="553.7" y="277.9">ACHS</text>
<text x="545.2" y="293.7">OH12440.A</text>
</g>
<g font-size="2.6">
<text x="559.3" y="320.5">PAOLA Y.</text>
<text x="575.5" y="320.6">sep.-24</text>
<text x="568.6" y="405.5">LAM 1/1</text>
</g>
<text font-size="2.2" fill="#808080" x="554.9" y="405.9">REV.</text>
<text font-size="2.1" x="547.5" y="261.2">Mobiliario corporativo de vanguardia</text>
<g font-size="1.7" fill="#808080">
<text x="544.7" y="265.4">Cliente:</text>
<text x="544.6" y="275.7">Proyecto:</text>
<text x="544.6" y="288.4">Contenido:</text>
<text x="546.3" y="317.1">DIBUJO</text>
<text x="560.2" y="317.1">REVISADO</text>
<text x="577.2" y="317.1">FECHA</text>
<text x="545.3" y="325.4">Aprobación Cliente:</text>
<text x="561.6" y="354.6">Firma</text>
<text x="545" y="361">Nombre Cliente:</text>
<text x="545" y="366.6">Fecha Aprobación:</text>
<text x="545.2" y="373.7">EJECUTIVO A CARGO:</text>
<text x="545.2" y="390.8">Escala: AJUSTADA</text>
<text x="566.4" y="390.8">Unidades: mm.</text>
</g>
<text font-size="1.6" x="545.3" y="320.1">C.D.B.</text>
<g font-size="1.6" fill="#808080">
<text x="544.9" y="377.2">NOMBRE</text>
<text x="554.1" y="377.2">: PAOLA YANQUEZ</text>
<text x="544.9" y="379.2">FECHA</text>
<text x="544.9" y="381.1">FOLIO</text>
<text x="544.9" y="383.1">N. VENTA</text>
<text x="554.1" y="379.2">: 27 septiembre 2024</text>
<text x="554.1" y="381.1">: PENDIENTE</text>
<text x="554.1" y="383.1">: PENDIENTE</text>
<text x="544.9" y="385">C. COSTO</text>
<text x="554.1" y="385">: PENDIENTE</text>
</g>
</svg>
